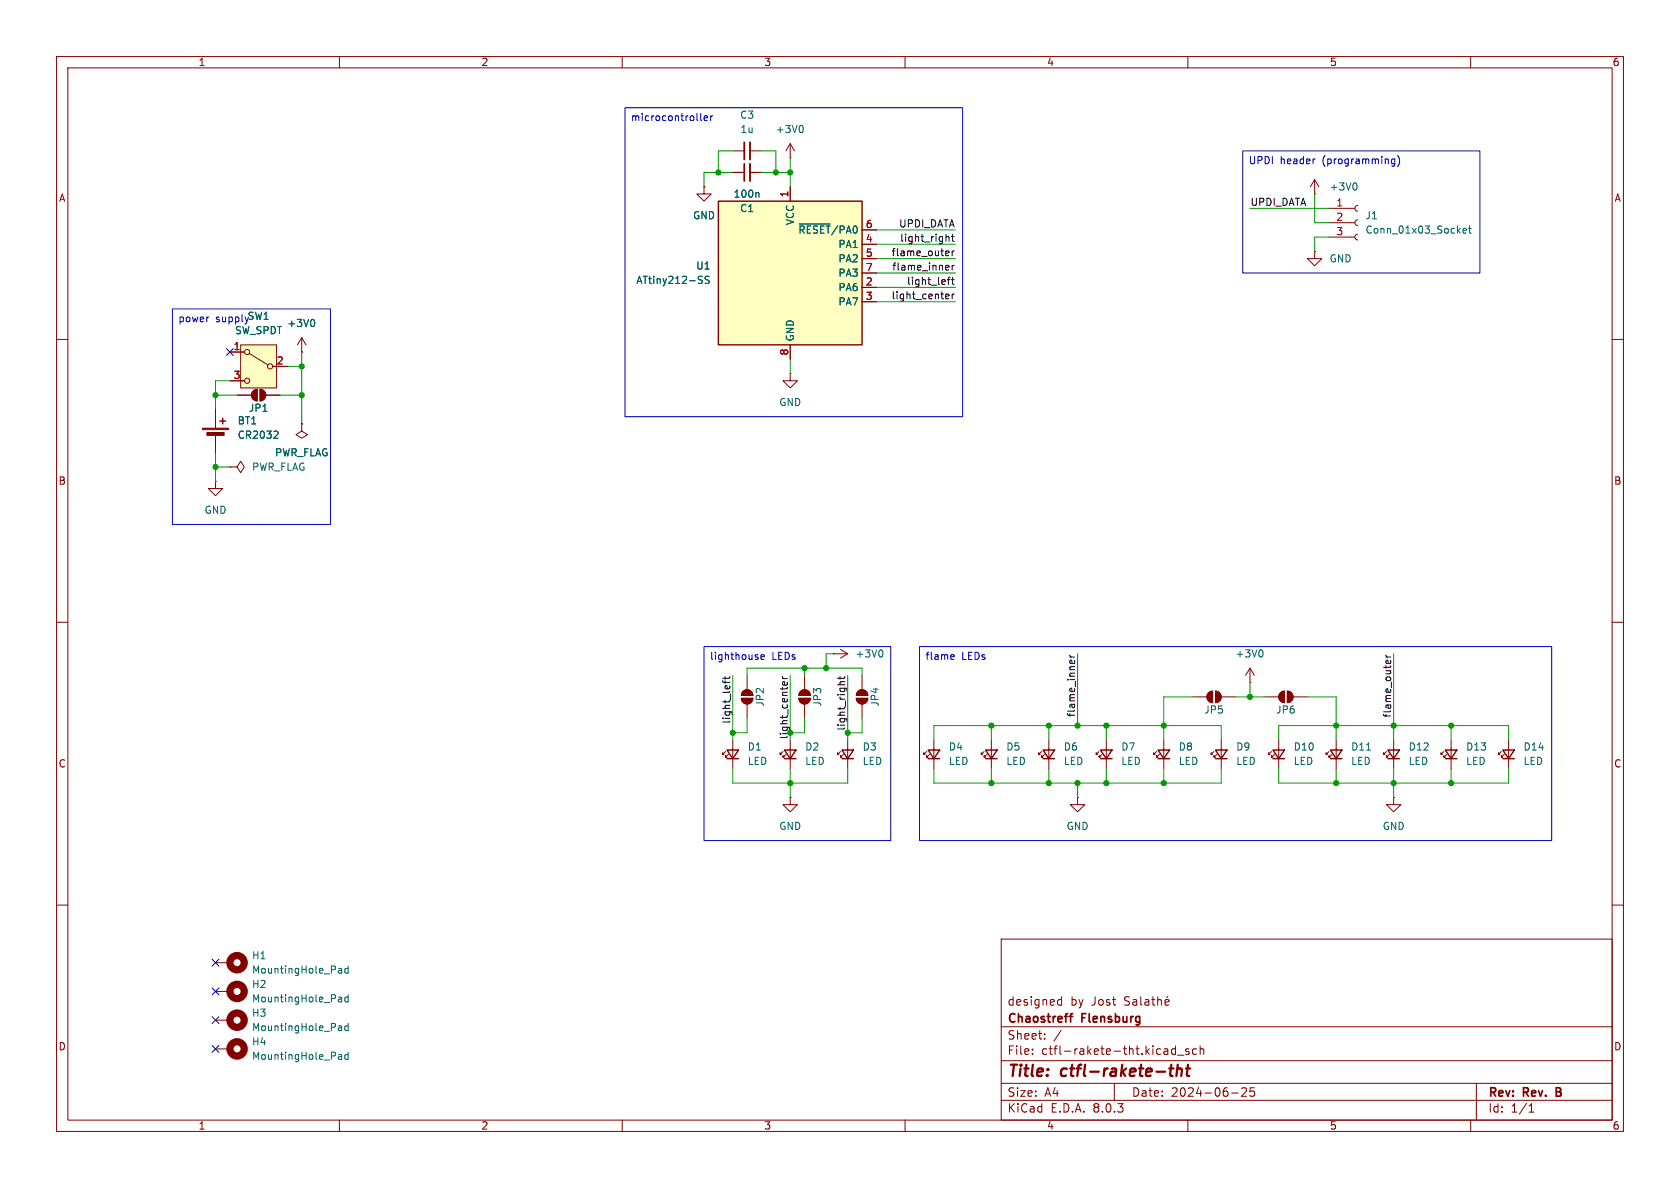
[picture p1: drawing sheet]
<svg xmlns="http://www.w3.org/2000/svg" width="297mm" height="210mm" viewBox="0 0 297 210" stroke-linecap="round" stroke-linejoin="round" font-family="sans-serif">
<g fill="none" stroke="#840000" stroke-width=".18">
<path d="M10 10h277v190h-277zM12 12h273v186h-273zM60 10v2M110 10v2M160 10v2M210 10v2M260 10v2M234.9 39.4h4.6M234.9 36.8h4.6M240 38.9l-.3 .1-.2 .4 .2 .3 .3 .2M240 36.3l-.3 .2-.2 .3 .2 .4 .3 .1M10 60h2"/>
<path d="M234.9 41.9h4.6M240 41.4l-.3 .2-.2 .3 .2 .4 .3 .1M285 60h2M139.7 66v1.3h1.3l-1.3 1.3-1.3-1.3h1.3M139.7 66h.1M10 110h2M285 110h2M204.5 132.8l-.5 .6v-.3v.3h.2M205 133.4l-.5 .5v-.3v.3h.2M205.7 130.8v5.1M223.5 123.2h2.6M224.8 132.8l-.5 .6v-.3v.3h.2"/>
<path d="M225.3 133.4l-.5 .5v-.3v.3h.2M226.1 130.8v5.1M226.4 122.5l.7-.3v2a1.02 1.02 0 0 1-1-.6 1.02 1.02 0 0 1 .3-1.1zM227.6 122.2a1.02 1.02 0 0 1 1 1 1.02 1.02 0 0 1-1 1zM228.6 123.2h2.5M10 160h2M285 160h2M177 166h108v32h-108zM187 177.6l.2 .1 .5-.1M187.7 176.2v1.5M187.7 176.8l-.5-.1-.2 .1M199.7 176.3l-.6-.1-.3 .3 .2 .3 .6 .3v.5l-.2 .1-.6-.1"/>
<path d="M200.3 176.8h.6l.1 .9M201 177.1h-.5a.29 .29 0 0 0-.3 .3 .29 .29 0 0 0 .3 .3l.5-.1M201.7 176.2v1.3l.2 .2M202.5 176.8h.5l.1 .9M203.1 177.1h-.5a.29 .29 0 0 0-.2 .3 .29 .29 0 0 0 .2 .3l.5-.1M203.6 176.7h.6M203.8 176.2v1.3l.4 .2M204.7 176.8l.2-.1 .3 .1 .1 .9M204.7 176.2v1.5M206 177.2l.7-.1-.1-.3-.4-.1-.2 .2v.7h.6M206.5 176.1l-.3 .2M60 198v2"/>
<path d="M110 198v2M160 198v2M177 194.5h108M177 191.5h108M177 187.5h108M177 181.5h108M182.5 186.3v.1M182.5 185.5v.1M184.7 183.6v.1M184.7 182.8v.1M187.6 182.1l-1.3 2M197 191.5v3"/>
<path d="M207.8 184.9v1.5M207.8 185.5l-.4-.1-.3 .3v.4l.1 .2h.6M208.2 186.5h1.1M210 198v2M210.2 185.5l-.4-.1-.2 .2 .1 .2 .5 .2v.3h-.6M211.5 185.5l-.4-.1-.3 .3v.4l.2 .2h.5M212.2 185.5l.2-.1 .3 .1 .1 .9M212.2 184.9v1.5M217.7 193.2h1.2M219.5 192.4l.6-.1 .2 .1 .1 .3-.9 1.1h.9M221.7 192.3h-.7v.7l.2-.1h.5l.1 .3-.1 .5-.2 .1-.5-.1M260 198v2"/>
<path d="M261 191.5v6.5M270.3 196.6h.9M270.3 195.5l.4-.4v1.5"/>
</g>
<path d="M189.1 179.7h.5M189.6 179.2l-.3 .2v1.3M275.1 193h.5M275.6 192.3h-.5v1.5h.6" fill="none" stroke="#840000" stroke-width=".3"/>
<path d="M206.7 188.9h.8M207.1 188.2l-.2 1.7v.2l.4 .1M208.1 189.1a.49 .49 0 0 1 .9 .1l-.2 1M208.2 188.2l-.2 2M209.7 188.9h.7M210 188.2l-.2 1.7 .1 .2 .4 .1" fill="none" stroke="#840000" stroke-width=".4"/>
<path d="M259.8 39.9v1.1l.3 .2M258.6 40.8l.7-.1-.1-.3h-.4l-.2 .2 .1 .6h.5M259.6 40.4h.5" fill="none" stroke="#006464" stroke-width=".18"/>
<path d="M204.7 132.6h2.1l-1.1 1.5zM204.7 134.1h2.1M225 132.6h2.1l-1 1.5zM225 134.1h2.1" fill="none" stroke="#840000" stroke-width=".25"/>
<g fill="#840000" stroke="#840000" stroke-width=".18">
<path d="M227.6 122.2a1.02 1.02 0 0 1 1 1 1.02 1.02 0 0 1-1 1z"/>
<path d="M226.4 122.5l.7-.3v2a1.02 1.02 0 0 1-1-.6 1.02 1.02 0 0 1 .3-1.1z"/>
</g>
<path d="M127 35.6h25.4v25.4h-25.4z" fill="#ffffc2"/>
<path d="M127 35.6h25.4v25.4h-25.4zM214.9 132.6h2l-1 1.5zM214.9 134.1h2" fill="none" stroke="#840000" stroke-width=".25"/>
<g fill="none" stroke="#840000" stroke-width=".18">
<path d="M124.5 33v1.3h1.2l-1.2 1.3-1.3-1.3h1.3M124.5 33h.1M129.5 30.5h2.1M129.5 26.7h2.1M132.6 30.5h2M132.6 26.7h2M139.7 27.9h.1M139.7 25.4v2.5M139.7 33v2.6M139.7 25.4l-.8 1.3M139.7 25.4l.8 1.3M232.4 34.3h.1"/>
<path d="M232.4 31.8l-.8 1.2M232.4 31.8v2.5M232.4 31.8l.8 1.2M53.3 59.7l-.7 1.3M53.3 59.7v2.5M53.3 59.7l.8 1.3M152.4 50.8h2.5M152.4 53.3h2.5M152.4 43.2h2.5M152.4 45.7h2.5M152.4 40.6h2.5M152.4 48.3h2.5"/>
<path d="M53.3 62.2h.1M139.7 61v2.5M214.6 132.8l-.5 .6v-.3v.3h.3M215.1 133.4l-.5 .5v-.3v.3h.3M215.9 130.8v5.1"/>
</g>
<path d="M134 34l.2 .2v.7M141.3 39.6h5.5M141.7 22.2a.79 .79 0 0 1 0 1.2M239.6 32.3a.79 .79 0 0 1 0 1.3M55.3 56.5a.79 .79 0 0 1 0 1.2M123.7 49.4l.3 .2 .2 .3-.3 .2h-.3M123.7 48.8l.5 .1M125.4 48.9l-.5-.1-.2 .2v.3l.6 .3 .1 .3-.3 .2-.4-.1" fill="none" stroke="#006464" stroke-width=".18"/>
<path d="M132.6 25.1v3.1M132.6 29v3" fill="none" stroke="#840000" stroke-width=".33"/>
<path d="M131.6 25.1v3.1M131.6 29v3" fill="none" stroke="#840000" stroke-width=".3"/>
<path d="M42.5 61h6.4v7.6h-6.4z" fill="#ffffc2"/>
<g fill="none" stroke="#840000" stroke-width=".18">
<path d="M124.5 33h.1M129.5 30.5h2.1M132.6 30.5h2M139.7 33v2.6M152.4 50.8h2.5M152.4 53.3h2.5M152.4 43.2h2.5M152.4 45.7h2.5M152.4 40.6h2.5M152.4 48.3h2.5M232.4 44.5v1.2h1.3l-1.3 1.3-1.3-1.3h1.3M232.4 44.5h.1"/>
<path d="M38.1 72.4v3.3M38.1 76.7v3.3M40.6 62.2h2.6M40.6 67.3h2.6M41.9 69.9h2.5M42.5 61h6.4v7.6h-6.4zM44.1 62.5l3.3 2M44.7 69.1l.8-.3v2.1a1.02 1.02 0 0 1-1-.7 1.02 1.02 0 0 1 .2-1.1zM46 68.8a1.02 1.02 0 0 1 1 1.1 1.02 1.02 0 0 1-1 1zM47 69.9h2.5M48.3 64.8h2.5M53.3 74.9v1.3l1.1 .6-1.1 .7-1-.7 1-.6"/>
<path d="M53.3 74.9h.1M53.3 62.2h.1M139.7 61v2.5M38.1 85.1v1.3h1.3l-1.3 1.2-1.3-1.2h1.3M38.1 85.1h.1M40.6 82.6h1.3l.6-1.1 .7 1.1-.7 1-.6-1M40.6 82.6h.1M132.1 119.4v2.5M142.2 119.4v2.5M147.3 115.6h.1M147.3 115.6h2.6M148.6 114.8l1.3 .8"/>
<path d="M149.9 115.6l-1.3 .7M152.4 119.4v2.5M221 118.1l-.8 1.3M221 118.1v2.6M221 118.1l.7 1.3M128.3 132.8l-.5 .6v-.3v.3h.2M128.8 133.4l-.5 .5v-.3v.3h.2M129.5 130.8v5.1M131.1 123.4h2a1.02 1.02 0 0 1-1 1.1 1.02 1.02 0 0 1-1-1.1zM131.4 122.2a1.02 1.02 0 0 1 1.1-.2 1.02 1.02 0 0 1 .6 .9h-2zM132.1 124.5v2.5M138.4 132.8l-.5 .6v-.3v.3h.3"/>
<path d="M138.9 133.4l-.5 .5v-.3v.3h.3M139.7 130.8v5.1M141.2 123.4h2.1a1.02 1.02 0 0 1-1.1 1.1 1.02 1.02 0 0 1-1-1.1zM141.5 122.2a1.02 1.02 0 0 1 1.1-.2 1.02 1.02 0 0 1 .7 .9h-2.1zM142.2 124.5v2.5M148.6 132.8l-.5 .6v-.3v.3h.2M149.1 133.4l-.5 .5v-.3v.3h.2M149.9 130.8v5.1M151.4 123.4h2a1.02 1.02 0 0 1-1 1.1 1.02 1.02 0 0 1-1-1.1zM151.7 122.2a1.02 1.02 0 0 1 1.1-.2 1.02 1.02 0 0 1 .6 .9h-2zM152.4 124.5v2.5M163.8 132.8l-.5 .6v-.3v.3h.3"/>
<path d="M164.3 133.4l-.5 .5v-.3v.3h.3M165.1 130.8v5.1M174 132.8l-.5 .6v-.3v.3h.2M174.5 133.4l-.5 .5v-.3v.3h.2M175.3 130.8v5.1M184.1 132.8l-.5 .6v-.3v.3h.3M184.7 133.4l-.6 .5v-.3v.3h.3M185.4 130.8v5.1M194.3 132.8l-.5 .6v-.3v.3h.3M194.8 133.4l-.5 .5v-.3v.3h.3M195.6 130.8v5.1M210.8 123.2h2.6"/>
<path d="M213.7 122.5l.7-.3v2a1.02 1.02 0 0 1-1-.6 1.02 1.02 0 0 1 .3-1.1zM214.9 122.2a1.02 1.02 0 0 1 1 1 1.02 1.02 0 0 1-1 1zM215.9 123.2h2.5M221 120.7h.1M234.9 132.8l-.5 .6v-.3v.3h.3M235.5 133.4l-.6 .5v-.3v.3h.3M236.2 130.8v5.1M245.1 132.8l-.5 .6v-.3v.3h.3M245.6 133.4l-.5 .5v-.3v.3h.3M246.4 130.8v5.1M255.3 132.8l-.5 .6v-.3v.3h.2M255.8 133.4l-.5 .5v-.3v.3h.2"/>
<path d="M256.5 130.8v5.1M265.4 132.8l-.5 .6v-.3v.3h.3M265.9 133.4l-.5 .5v-.3v.3h.3M266.7 130.8v5.1M139.7 141v1.2h1.3l-1.3 1.3-1.3-1.3h1.3M139.7 141h.1M190.5 141v1.2h1.3l-1.3 1.3-1.3-1.3h1.3M190.5 141h.1M246.4 141v1.2h1.2l-1.2 1.3-1.3-1.3h1.3M246.4 141h.1M38.1 175.3h2.5M38.1 170.2h2.5"/>
<path d="M38.1 185.4h2.5M38.1 180.3h2.5"/>
<circle cx="43.7" cy="67.3" r=".46"/>
<circle cx="43.7" cy="62.2" r=".46"/>
<circle cx="47.8" cy="64.8" r=".46"/>
</g>
<g fill="#840000" stroke="#840000" stroke-width=".18">
<path d="M44.7 69.1l.8-.3v2.1a1.02 1.02 0 0 1-1-.7 1.02 1.02 0 0 1 .2-1.1z"/>
<path d="M46 68.8a1.02 1.02 0 0 1 1 1.1 1.02 1.02 0 0 1-1 1z"/>
<path d="M35.8 75.7h4.6v.2h-4.6z"/>
<path d="M36.6 76.5h3v.5h-3z"/>
<path d="M141.2 123.4h2.1a1.02 1.02 0 0 1-1.1 1.1 1.02 1.02 0 0 1-1-1.1z"/>
<path d="M141.5 122.2a1.02 1.02 0 0 1 1.1-.2 1.02 1.02 0 0 1 .7 .9h-2.1z"/>
<path d="M131.1 123.4h2a1.02 1.02 0 0 1-1 1.1 1.02 1.02 0 0 1-1-1.1z"/>
<path d="M131.4 122.2a1.02 1.02 0 0 1 1.1-.2 1.02 1.02 0 0 1 .6 .9h-2z"/>
<path d="M151.4 123.4h2a1.02 1.02 0 0 1-1 1.1 1.02 1.02 0 0 1-1-1.1z"/>
<path d="M151.7 122.2a1.02 1.02 0 0 1 1.1-.2 1.02 1.02 0 0 1 .6 .9h-2z"/>
<path d="M213.7 122.5l.7-.3v2a1.02 1.02 0 0 1-1-.6 1.02 1.02 0 0 1 .3-1.1z"/>
<path d="M214.9 122.2a1.02 1.02 0 0 1 1 1 1.02 1.02 0 0 1-1 1z"/>
</g>
<g fill="none" stroke="#840000" stroke-width=".25">
<path d="M38.9 74.4h1M39.4 73.9v1M128.5 132.6h2.1l-1.1 1.5zM128.5 134.1h2.1M138.7 132.6h2l-1 1.5zM138.7 134.1h2M148.8 132.6h2.1l-1 1.5zM148.8 134.1h2.1M164.1 132.6h2l-1 1.5zM164.1 134.1h2M174.2 132.6h2.1l-1 1.5zM174.2 134.1h2.1"/>
<path d="M184.4 132.6h2l-1 1.5zM184.4 134.1h2M194.6 132.6h2l-1 1.5zM194.6 134.1h2M235.2 132.6h2l-1 1.5zM235.2 134.1h2M245.4 132.6h2l-1 1.5zM245.4 134.1h2M255.5 132.6h2.1l-1.1 1.5zM255.5 134.1h2.1M265.7 132.6h2l-1 1.5zM265.7 134.1h2"/>
</g>
<g fill="none" stroke="#006464" stroke-width=".18">
<path d="M134 34l.2 .2v.7M141.3 39.6h5.5M55.3 56.5a.79 .79 0 0 1 0 1.2M123.7 49.4l.3 .2 .2 .3-.3 .2h-.3M123.7 48.8l.5 .1M125.4 48.9l-.5-.1-.2 .2v.3l.6 .3 .1 .3-.3 .2-.4-.1M48.9 76.2l.3 .2-.1 .4-.7 .7h.8M155.8 114.9a.79 .79 0 0 1 0 1.2M223 114.9a.79 .79 0 0 1 0 1.2M241.6 132.6h.7M60 171.2h.2l.2 .2v.6M60 176.3h.2l.2 .1v.7"/>
<path d="M60.4 177l-.4 .1M60.4 176.6h-.4M60.4 172h-.4M60.4 171.5h-.4M61.6 170.8v1.2M61.6 175.8v1.3M61.6 171.2h-.4l-.3 .2 .2 .6h.5M61.6 176.3h-.4l-.3 .2 .2 .5h.5M60 181.3h.2l.2 .2v.7M60 186.4l.3 .1 .1 .8M60.4 187.2l-.4 .1M60.4 186.7l-.4 .1"/>
<path d="M60.4 182.1l-.4 .1M60.4 181.6l-.4 .1M61.6 186.5l-.4-.1-.3 .3 .2 .5h.5M61.6 180.9v1.3M61.6 186v1.3M61.6 181.4l-.4-.1-.3 .3 .2 .5h.5"/>
</g>
<g fill="none" stroke="#840000" stroke-width="1.3">
<circle cx="41.9" cy="170.2" r="1.27"/>
<circle cx="41.9" cy="175.3" r="1.27"/>
<circle cx="41.9" cy="185.4" r="1.27"/>
<circle cx="41.9" cy="180.3" r="1.27"/>
</g>
<g fill="none" stroke="#0f0f0f" stroke-width=".18">
<path d="M167.2 41.9l.2-.1 .3 .1 .1 .8M167.2 52h.4l.2 .3-.6 .1M167.2 52.8h.5M167.4 44.4h.3l.1 .3-.6 .1M167.4 46.9l.3 .1 .1 .2-.6 .1M167.5 49.4h.5M167.7 47.7h-.3M167.7 45.1l-.3 .1M168 49l-.3 .2v1.1M168.2 41.8h.5M168.2 49.4h.5M168.3 44.4v.8"/>
<path d="M168.3 46.9v.8M168.3 52v.8M168.4 41.4v1.1l.3 .2M168.4 49v1.1l.3 .2M168.7 52l-.4 .2M168.7 46.9l-.4 .2M168.7 44.4l-.4 .2M128.2 119.6v.5M129 119.6l-.2 .3h-1M138.3 119.6l.3 .4M138.3 120h.9M148.5 119.6v.5"/>
<path d="M149.3 119.6l-.1 .3h-1.1M189.1 117.1l.1-.3 .2-.1 .2 .6M189.1 116.2h.9M189.1 115.8l.3 .4M189.9 116.8l.1 .3M245 115.8l.3 .4M245 117.1l.1-.3 .2-.1 .1 .6M245 116.2h.9M245.8 116.8l.1 .3M127.8 120.3l.1 .3h1.1M128.2 120.3v.5M138.4 121.1l-.1-.4 .3-.2 .2 .6"/>
<path d="M139.1 120.6v.5M149.3 120.5l-.7 .1-.1 .3 .1 .2"/>
</g>
<g fill="none" stroke="#0000c2" stroke-width=".18">
<path d="M110.5 19.1h59.7v54.6h-59.7zM123.9 20.1v1l.2 .2M124.5 20.9l.6-.1-.1-.3h-.3l-.2 .2v.6h.5M125.6 20.5v.8M126 20.5l-.4 .2M219.7 26.7h41.9v21.6h-41.9zM232.4 28.1h.1M246 28.7l.2 .2h.4M246.6 28.2l-.4-.1-.2 .2M246.6 28.1v1l-.3 .3-.3-.1M247.1 27.5a1.46 1.46 0 0 1 0 1.9M30.5 54.6h27.9v38.1h-27.9z"/>
<path d="M36.8 56h.1M124.5 114.3h33v34.3h-33zM134 116.2v.3M134.5 116.2l.6-.2v-.2l-.4-.1-.2 .2 .1 .6h.5M162.6 114.3h111.7v34.3h-111.7zM168.3 115.7l.3 .1 .1 .2-.6 .2M168.6 116.5l-.3 .1"/>
</g>
<g fill="none" stroke="#009600" stroke-width=".18">
<path d="M129.5 30.5h-5v2.5M129.5 26.7h-2.5v3.8M134.6 30.5h5.1M134.6 26.7h2.6v3.8M139.7 27.9v5.1M221 36.8h13.9M232.4 34.3v5.1h2.5M154.9 50.8h14M154.9 48.3h14M154.9 53.3h14M154.9 45.7h14M154.9 43.2h14"/>
<path d="M154.9 40.6h14M234.9 41.9h-2.5v2.6M38.1 69.9h3.8M40.6 67.3h-2.5v5.1M49.5 69.9h3.8M50.8 64.8h2.5M53.3 62.2v12.7M139.7 63.5v2.5M38.1 80v5.1M38.1 82.6h2.5M129.5 119.4v11.4M132.1 119.4v-1.3h20.3v1.3"/>
<path d="M139.7 119.4v10.1h2.5v-2.5M142.2 118.1v1.3M147.3 115.6h-1.3v2.5M149.9 119.4v11.4M190.5 115.6v12.7M246.4 115.6v15.2M129.5 135.9v2.5h20.4v-2.5M132.1 127v2.5h-2.6M139.7 135.9v5.1M152.4 127v2.5h-2.5M165.1 130.8v-2.5h50.8v2.5M165.1 135.9v2.5h50.8v-2.5"/>
<path d="M175.3 128.3v2.5M175.3 135.9v2.5M185.4 128.3v2.5M185.4 135.9v2.5M190.5 138.4v2.6M195.6 128.3v2.5M195.6 135.9v2.5M205.7 135.9v2.5M210.8 123.2h-5.1v7.6M218.4 123.2h5.1M221 120.7v2.5M226.1 130.8v-2.5h40.6v2.5"/>
<path d="M226.1 135.9v2.5h40.6v-2.5M231.1 123.2h5.1v7.6M236.2 135.9v2.5M246.4 135.9v5.1M256.5 128.3v2.5M256.5 135.9v2.5"/>
</g>
<path d="M40 61.6l1.2 1.2M41.2 61.6l-1.2 1.2M37.5 169.6l1.2 1.2M37.5 174.7l1.2 1.2M37.5 179.7l1.2 1.2M38.7 169.6l-1.2 1.2M38.7 174.7l-1.2 1.2M38.7 179.7l-1.2 1.2M37.5 184.8l1.2 1.2M38.7 184.8l-1.2 1.2" fill="none" stroke="#000084" stroke-width=".18"/>
<g fill="#009600" stroke="#009600" stroke-width=".18">
<circle cx="129.5" cy="129.5" r=".46"/>
<circle cx="190.5" cy="138.4" r=".46"/>
<circle cx="185.4" cy="138.4" r=".46"/>
<circle cx="175.3" cy="138.4" r=".46"/>
<circle cx="175.3" cy="128.3" r=".46"/>
<circle cx="190.5" cy="128.3" r=".46"/>
<circle cx="185.4" cy="128.3" r=".46"/>
<circle cx="38.1" cy="69.9" r=".46"/>
<circle cx="53.3" cy="64.8" r=".46"/>
<circle cx="127" cy="30.5" r=".46"/>
<circle cx="53.3" cy="69.9" r=".46"/>
<circle cx="38.1" cy="82.6" r=".46"/>
<circle cx="256.5" cy="138.4" r=".46"/>
<circle cx="256.5" cy="128.3" r=".46"/>
<circle cx="236.2" cy="128.3" r=".46"/>
<circle cx="246.4" cy="138.4" r=".46"/>
<circle cx="246.4" cy="128.3" r=".46"/>
<circle cx="236.2" cy="138.4" r=".46"/>
<circle cx="137.2" cy="30.5" r=".46"/>
<circle cx="139.7" cy="30.5" r=".46"/>
<circle cx="205.7" cy="138.4" r=".46"/>
<circle cx="195.6" cy="138.4" r=".46"/>
<circle cx="205.7" cy="128.3" r=".46"/>
<circle cx="195.6" cy="128.3" r=".46"/>
<circle cx="221" cy="123.2" r=".46"/>
<circle cx="142.2" cy="118.1" r=".46"/>
<circle cx="146" cy="118.1" r=".46"/>
<circle cx="139.7" cy="138.4" r=".46"/>
<circle cx="149.9" cy="129.5" r=".46"/>
</g>
<g font-size="2.8" fill="#840000">
<text x="178" y="190.9">Title:</text>
<text x="187.7" y="190.9">ctfl-rakete-tht</text>
</g>
<g font-size="2.1" fill="#840000">
<text x="178" y="178">designed</text>
<text x="189.2" y="178">by</text>
<text x="193" y="178">Jost</text>
<text x="178" y="184">Sheet:</text>
<text x="178" y="181.2">Chaostreff</text>
<text x="191.3" y="181.2">Flensburg</text>
<text x="178" y="186.7">File:</text>
<text x="184.1" y="186.7">ctfl-rakete-tht.kicad_sch</text>
<text x="178" y="196.9">KiCad</text>
<text x="178" y="194.1">Size:</text>
<text x="184.7" y="194.1">A4</text>
<text x="185.7" y="196.9">E.D.A.</text>
<text x="193.3" y="196.9">8.0.3</text>
<text x="200" y="194.1">Date:</text>
<text x="207" y="194.1">2024-06-25</text>
<text x="263" y="194.3">Rev:</text>
<text x="263" y="196.9">Id:</text>
<text x="267.1" y="196.9">1/1</text>
<text x="269.4" y="194.3">Rev.</text>
<text x="275.8" y="194.3">B</text>
</g>
<g font-size="1.8" fill="#840000">
<text x="35" y="11.9">1</text>
<text x="85" y="11.9">2</text>
<text x="135" y="11.9">3</text>
<text x="185" y="11.9">4</text>
<text x="235" y="11.9">5</text>
<text x="285" y="11.9">6</text>
<text x="10.3" y="35.9">A</text>
<text x="285.3" y="35.9">A</text>
<text x="10.3" y="85.9">B</text>
<text x="285.3" y="85.9">B</text>
<text x="10.3" y="135.9">C</text>
<text x="285.3" y="135.9">C</text>
<text x="10.3" y="185.9">D</text>
<text x="285.3" y="185.9">D</text>
<text x="35" y="199.9">1</text>
<text x="85" y="199.9">2</text>
<text x="135" y="199.9">3</text>
<text x="185" y="199.9">4</text>
<text x="235" y="199.9">5</text>
<text x="285" y="199.9">6</text>
</g>
<g font-size="1.8" fill="#0000c2">
<text x="111.4" y="21.7">microcontroller</text>
<text x="220.7" y="29.3">UPDI</text>
<text x="226.3" y="29.3">header</text>
<text x="233.9" y="29.3">(programming)</text>
<text x="31.4" y="57.3">power</text>
<text x="125.4" y="117">lighthouse</text>
<text x="136.4" y="117">LEDs</text>
<text x="163.5" y="117">flame</text>
<text x="170" y="117">LEDs</text>
</g>
<g font-size="1.8" fill="#006464">
<text x="130.7" y="21.2">C3</text>
<text x="130.8" y="23.7">1u</text>
<text x="137.1" y="23.7">+3V0</text>
<text x="129.6" y="35.2">100n</text>
<text x="235" y="33.9">+3V0</text>
<text x="122.4" y="39">GND</text>
<text x="130.7" y="37.7">C1</text>
<text x="140.6" y="39.9" transform="rotate(-90 140.6 39.9)">VCC</text>
<text x="141" y="41.5">~{RESET}/PA0</text>
<text x="241.3" y="39">J1</text>
<text x="241.3" y="41.5">Conn_01x03_Socket</text>
<text x="123" y="47.9">U1</text>
<text x="148.1" y="44">PA1</text>
<text x="148.1" y="46.6">PA2</text>
<text x="235" y="46.6">GND</text>
<text x="112.4" y="50.4">ATtiny212-SS</text>
<text x="148.1" y="51.7">PA6</text>
<text x="148.1" y="49.1">PA3</text>
<text x="38.1" y="57.3">supply</text>
<text x="41.4" y="59.3">SW_SPDT</text>
<text x="43.7" y="56.7">SW1</text>
<text x="50.7" y="58">+3V0</text>
<text x="148.1" y="54.2">PA7</text>
<text x="140.6" y="60.5" transform="rotate(-90 140.6 60.5)">GND</text>
<text x="137.7" y="72">GND</text>
<text x="41.9" y="75.2">BT1</text>
<text x="41.9" y="77.8">CR2032</text>
<text x="43.9" y="73">JP1</text>
<text x="44.5" y="83.4">PWR_FLAG</text>
<text x="48.5" y="80.9">PWR_FLAG</text>
<text x="36.1" y="91">GND</text>
<text x="151.1" y="116.4">+3V0</text>
<text x="218.3" y="116.4">+3V0</text>
<text x="135.2" y="125" transform="rotate(-90 135.2 125)">JP2</text>
<text x="145.4" y="125" transform="rotate(-90 145.4 125)">JP3</text>
<text x="155.5" y="125" transform="rotate(-90 155.5 125)">JP4</text>
<text x="212.8" y="126.3">JP5</text>
<text x="225.5" y="126.3">JP6</text>
<text x="132.1" y="132.9">D1</text>
<text x="132.1" y="135.4">LED</text>
<text x="142.2" y="132.9">D2</text>
<text x="142.2" y="135.4">LED</text>
<text x="152.4" y="132.9">D3</text>
<text x="152.4" y="135.4">LED</text>
<text x="167.6" y="132.9">D4</text>
<text x="167.6" y="135.4">LED</text>
<text x="177.8" y="132.9">D5</text>
<text x="177.8" y="135.4">LED</text>
<text x="188" y="132.9">D6</text>
<text x="188" y="135.4">LED</text>
<text x="198.1" y="132.9">D7</text>
<text x="198.1" y="135.4">LED</text>
<text x="208.3" y="132.9">D8</text>
<text x="208.3" y="135.4">LED</text>
<text x="218.4" y="132.9">D9</text>
<text x="218.4" y="135.4">LED</text>
<text x="228.6" y="135.4">LED</text>
<text x="228.6" y="132.9">D10</text>
<text x="238.8" y="135.4">LED</text>
<text x="238.8" y="132.9">D11</text>
<text x="248.9" y="135.4">LED</text>
<text x="248.9" y="132.9">D12</text>
<text x="259.1" y="132.9">D13</text>
<text x="259.1" y="135.4">LED</text>
<text x="269.3" y="132.9">D14</text>
<text x="269.3" y="135.4">LED</text>
<text x="137.7" y="146.9">GND</text>
<text x="188.5" y="146.9">GND</text>
<text x="244.3" y="146.9">GND</text>
<text x="44.5" y="169.8">H1</text>
<text x="44.5" y="172.3">MountingHole_Pad</text>
<text x="44.5" y="179.9">H3</text>
<text x="44.5" y="174.9">H2</text>
<text x="44.5" y="177.4">MountingHole_Pad</text>
<text x="44.5" y="185">H4</text>
<text x="44.5" y="182.5">MountingHole_Pad</text>
<text x="44.5" y="187.6">MountingHole_Pad</text>
</g>
<g font-size="1.8" fill="#a90000">
<text x="139.4" y="35" transform="rotate(-90 139.4 35)">1</text>
<text x="153" y="40.4">6</text>
<text x="236.1" y="36.6">1</text>
<text x="236.1" y="39.1">2</text>
<text x="236.1" y="41.7">3</text>
<text x="153" y="42.9">4</text>
<text x="153" y="45.5">5</text>
<text x="153" y="50.5">2</text>
<text x="153" y="53.1">3</text>
<text x="153" y="48">7</text>
<text x="41.2" y="62">1</text>
<text x="48.8" y="64.5">2</text>
<text x="139.4" y="62.9" transform="rotate(-90 139.4 62.9)">8</text>
<text x="41.2" y="67.1">3</text>
</g>
<g font-size="1.8" fill="#0f0f0f">
<text x="158.8" y="40.3">UPDI_DATA</text>
<text x="221" y="36.5">UPDI_DATA</text>
<text x="157.5" y="45.4">flame_outer</text>
<text x="157.6" y="47.9">flame_inner</text>
<text x="159" y="42.8">light_right</text>
<text x="157.5" y="53">light_center</text>
<text x="160.2" y="50.5">light_left</text>
<text x="129.2" y="128" transform="rotate(-90 129.2 128)">light_left</text>
<text x="149.5" y="129.3" transform="rotate(-90 149.5 129.3)">light_right</text>
<text x="190.2" y="126.8" transform="rotate(-90 190.2 126.8)">flame_inner</text>
<text x="246" y="127" transform="rotate(-90 246 127)">flame_outer</text>
</g>
<text font-size="1.8" fill="#009600" x="139.4" y="130.8" transform="rotate(-90 139.4 130.8)">light_center</text>
</svg>
